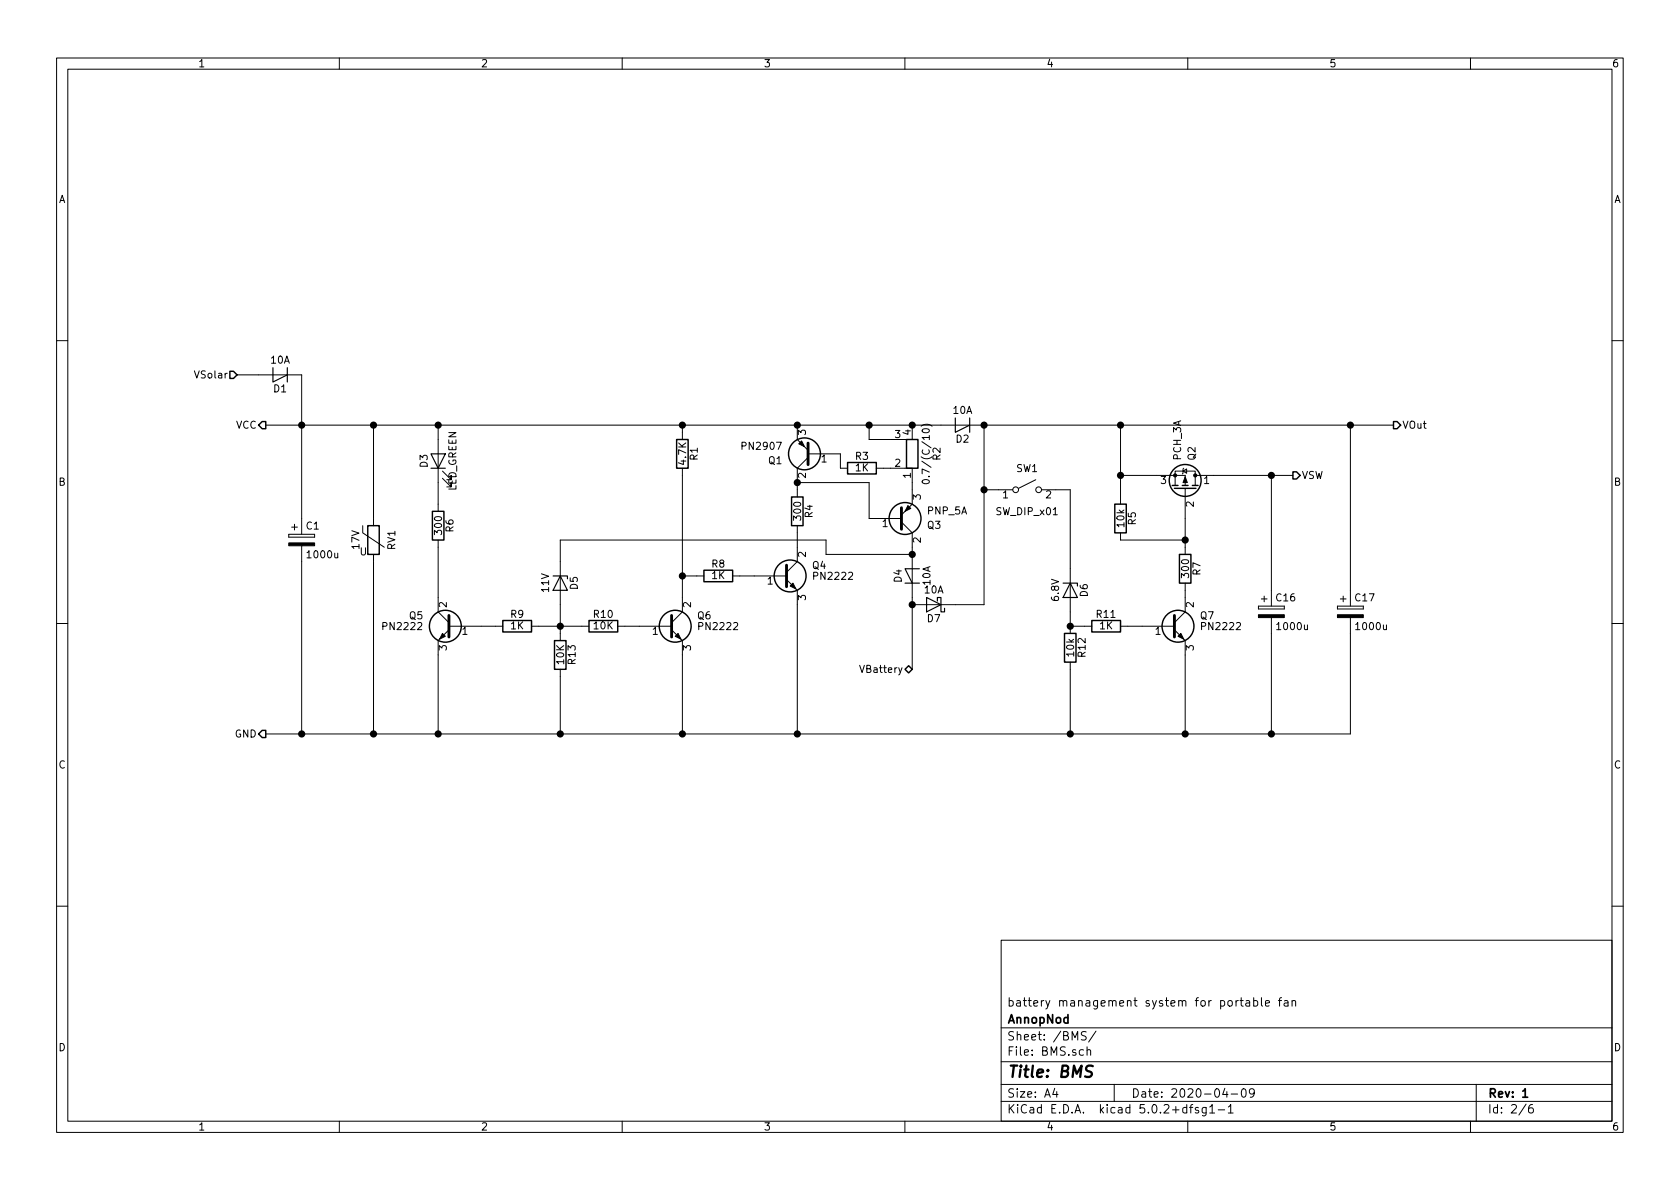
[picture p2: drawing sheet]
<svg xmlns="http://www.w3.org/2000/svg" width="297mm" height="210mm" viewBox="0 0 297 210" stroke-linecap="round" stroke-linejoin="round" font-family="sans-serif">
<g fill="none" stroke="#000" stroke-width=".18">
<path d="M10 10.3h277v189.9h-277zM12 12.2h273v186.1h-273zM60 10.3v1.9M110 10.3v1.9M160 10.3v1.9M210 10.3v1.9M260 10.3v1.9M10 60.2h2M41.9 66.3h11.4v28.2M47 75.2h199.4M66 75.2v17.8M77.5 75.2v15.2"/>
<path d="M120.6 75.2v2.5M141 75.2v2.5l1.9 1.9M153.7 75.2v2.5h7.6v-2.5M162.9 75.4a1.47 1.47 0 0 1 1.9 0M163.2 75.9a.68 .68 0 0 1 1.1 .3 .72 .72 0 0 1-1.3-.1zM174 75.2v31.7h-12.7M198.1 75.2v13.9M238.8 75.2v32M285 60.2h2M51.1 94.5v.5zM51.1 95h4.5zM51.1 94.5h4.5z"/>
<path d="M51.6 93.2h1M52.1 92.7v1M53.3 96.5v33.3M55.6 94.5v.5zM64.1 93v1.2l3.8 2.6M66 98v31.8M77.5 95.5v12.7l1.9 1.9M78.2 84.6l1.6 1.5v-.8v.8h-.8M78.2 83.3l1.6 1.5v-.7v.7h-.8M120.6 82.8v25.4l-1.9 1.9M141 93v6.3l-1.9 1.9M141 85.3h12.7v6.4h5.7"/>
<path d="M142.9 80.9l-1.9 1.9v5.1M142.9 80.3h5.7v2.5h1.3M154.9 82.8h6.4v6.3l-1.9 2M159.4 92.3l1.9 1.9v24.2M161.3 98h-15.3v-2.5h-46.9v17.8M163.1 85a.83 .83 0 0 1 1.2 .1 .67 .67 0 0 1-.6 .5 .67 .67 0 0 1-.7-.5zM174 86.6h5.1M183.1 84.8l-3 1.6M184.1 86.6h5.1v25.4M198.1 84.1h11.4v1.7M198.1 94.2v1.3h11.4M209.2 83.3l.6-.4v.8z"/>
<path d="M209.3 82.8l-.1 .1v.8l-.2 .1M209.5 86.4v.2M209.5 86.6v11.4M211.3 84.1v-.8h-3.5v2.5M211.3 84.1v1.7M211.3 84.1h17.3M224.8 84.1v23.1M10 110.3h2M79.4 111.4l-1.9 1.9v16.5M79.4 110.7h9.5M94 110.7h10.1M99.1 118.4v11.4"/>
<path d="M109.2 110.7h9.5M118.7 111.4l1.9 1.9v16.5M120.6 101.8h3.9M129.5 101.8h9.6M139.1 102.5l1.9 1.9v25.4M189.2 110.7h3.8M189.2 117.1v12.7M198.1 110.7h9.5M207.6 111.4l1.9 1.9v16.5M209.5 103.1v5.1l-1.9 1.9M222.5 107.2v.5zM222.5 107.7h4.6z"/>
<path d="M222.5 107.2h4.6zM223 105.9h1M223.5 105.4v1M224.8 109.2v20.6M227.1 107.2v.5zM236.5 107.2v.5zM236.5 107.7h4.5zM236.5 107.2h4.5zM237 105.9h1M237.5 105.4v1M238.8 109.2v20.6h-191.8M241 107.2v.5z"/>
<path d="M285 110.3h2M10 160.2h2M177 166.3h108v32h-108zM219.3 176.9h.5M219.5 176.4v1.3l.3 .2M220.3 177h.6l.1 .9M221 177.3l-.6 .1a.29 .29 0 0 0-.2 .2 .29 .29 0 0 0 .2 .3l.6-.1M221.7 177l.4-.1 .3 .3-.2 .6h-.5M221.7 176.4v1.5M223 176.4v1.3l.2 .2M223.7 177.4l.8-.1-.1-.3-.4-.1-.3 .2 .1 .7h.6M226 176.9h.6"/>
<path d="M226.6 176.4l-.4 .3v1.2M227.1 177h.6v.9M227.7 177.3l-.5 .1a.29 .29 0 0 0-.2 .2 .29 .29 0 0 0 .2 .3l.5-.1M228.4 177.1l.3-.2 .3 .1 .1 .9M228.4 176.9v1M285 160.2h2M60 198.3v1.9M110 198.3v1.9M160 198.3v1.9M177 194.8h108M177 191.8h108M177 187.8h108"/>
<path d="M177 181.8h108M186.5 192.5l-.4 1h1M186.8 193v1M191.6 185.7l-.5-.1-.3 .3 .1 .6 .2 .1 .5-.1M192 182.5l-.5-.1-.3 .3 .1 .3 .6 .3 .1 .2v.3a.62 .62 0 0 1-.8 0M192.2 185.7l.2-.1 .4 .1v.9M192.2 185.1v1.5M193.8 182.3l-1.3 2M197 191.8v3M210 198.3v1.9M210.3 195.8h.6M210.9 195.3l-.4 .2v1.3"/>
<path d="M211.9 195.9l-.4-.1-.2 .2 .1 .3 .5 .1v.3h-.6M213.3 195.8v1.2l-.3 .3h-.4M213.3 195.9l-.5-.1-.3 .3 .1 .6 .2 .1 .5-.1M213.9 195.8l.4-.5v1.5M213.9 196.8h.9M215.4 196.3h1.1M216.6 192.5l-.4 1h.9M216.9 193v1M217.2 195.8l.4-.5v1.5M217.2 196.8h.8M217.7 193.5h1.1M219.6 192.7l.4-.2a.94 .94 0 0 1 0 1.5 .82 .82 0 0 1-.4-1.3z"/>
<path d="M221.8 193.2l-.3 .3h-.3l-.3-.3v-.4l.2-.2 .4-.1 .2 .2a1.13 1.13 0 0 1-.2 1.2l-.4 .1M260 198.3v1.9M261 191.8v6.5M269.8 195.2l-1.2 2M271 195.3a.62 .62 0 0 0-.7 .7v.7l.3 .1 .4-.1 .1-.5-.1-.2-.4-.1-.3 .3"/>
<circle cx="179.6" cy="86.6" r=".51"/>
<circle cx="183.6" cy="86.6" r=".51"/>
</g>
<path d="M269.2 193l.5-.5v1.5M269.2 194h.9" fill="none" stroke="#000" stroke-width=".3"/>
<path d="M193.2 188.5l-.7-.1-.3 .2a.46 .46 0 0 0 .2 .8 .65 .65 0 0 1 .7 .5l-.2 .4a.87 .87 0 0 1-1.1 0" fill="none" stroke="#000" stroke-width=".41"/>
<g fill="#000" stroke="#000" stroke-width=".18">
<path d="M141.7 78l.5 1-1-.5zM51.1 96h4.5v.5h-4.5zM160.5 89.4l.5 .5-1 .5zM209.5 84.3l.4 1h-.7zM78.2 112l.5 .5-1 .5zM119.4 112.5l.5-.5 .5 1zM139.7 103.6l.5-.5 .5 1zM208.3 112.5l.5-.5 .5 1zM222.5 108.7h4.6v.5h-4.6zM236.5 108.7h4.5v.5h-4.5z"/>
<circle cx="207.8" cy="84.1" r=".28"/>
<circle cx="211.3" cy="84.1" r=".28"/>
</g>
<g fill="none" stroke="#000" stroke-width=".25">
<path d="M40.6 65.7h.7l.6 .6-.6 .6h-.7zM46.4 74.5h.6v1.3h-.6l-.7-.6zM119.6 77.7h2.1v5.1h-2.1zM160.3 77.7h2v5.1h-2zM246.4 74.5h.6l.6 .7-.6 .6h-.6zM65 93h2.1v5h-2.1zM76.5 90.4h2v5.1h-2zM140 87.9h2v5.1h-2zM149.9 81.8h5v2h-5zM197.1 89.1h2v5.1h-2zM207.3 85.8h1M207.6 86.4h3.9"/>
<path d="M208.5 98h2.1v5.1h-2.1zM209 85.8h1.1M210.8 85.8h1M228.6 83.4h.6l.7 .7-.7 .6h-.6zM88.9 109.7h5.1v2.1h-5.1zM98 113.3h2.1v5.1h-2.1zM104.1 109.7h5.1v2.1h-5.1zM124.5 100.8h5v2.1h-5zM160.7 117.7l.6 .7-.6 .6-.7-.6zM188.2 112h2v5.1h-2zM193 109.7h5.1v2.1h-5.1zM46.4 129.2h.6v1.2h-.6l-.7-.6z"/>
<circle cx="142.2" cy="80.3" r="2.82"/>
<circle cx="160" cy="91.7" r="2.82"/>
<circle cx="209.5" cy="85" r="2.82"/>
<circle cx="78.7" cy="110.7" r="2.82"/>
<circle cx="119.4" cy="110.7" r="2.82"/>
<circle cx="139.7" cy="101.8" r="2.82"/>
<circle cx="208.3" cy="110.7" r="2.82"/>
</g>
<g fill="none" stroke="#000" stroke-width=".2">
<path d="M48.3 65v2.6l2.5-1.3M50.8 65v2.6M168.9 73.9v2.5l2.5-1.2M171.4 73.9v2.5M76.2 80.3h2.5l-1.2 2.5zM76.2 82.8h2.5M97.8 101.8h2.5v.6M99.1 101.8l1.2 2.6h-2.5zM160 103.1h2.6M162.6 100.6h-2.6l1.3 2.5M163.8 105.7l2.6 1.2-2.6 1.3zM165.7 106.3v-.6h.7v2.5h.6v-.6"/>
<path d="M188 103.1h2.5v.5M189.2 103.1l1.3 2.6h-2.5z"/>
</g>
<path d="M142.9 78.4v3.8M139.1 99.9v3.9M159.4 89.8v3.8M79.4 108.8v3.8M118.7 108.8v3.8M207.6 108.8v3.8" fill="none" stroke="#000" stroke-width=".51"/>
<g fill="#000" stroke="#000" stroke-width=".25">
<circle cx="53.3" cy="75.2" r=".51"/>
<circle cx="66" cy="75.2" r=".51"/>
<circle cx="77.5" cy="75.2" r=".51"/>
<circle cx="120.7" cy="75.2" r=".51"/>
<circle cx="141" cy="75.2" r=".51"/>
<circle cx="153.7" cy="75.2" r=".51"/>
<circle cx="161.3" cy="75.2" r=".51"/>
<circle cx="174" cy="75.2" r=".51"/>
<circle cx="198.1" cy="75.2" r=".51"/>
<circle cx="238.8" cy="75.2" r=".51"/>
<circle cx="141" cy="85.3" r=".51"/>
<circle cx="161.3" cy="98" r=".51"/>
<circle cx="174" cy="86.6" r=".51"/>
<circle cx="198.1" cy="84.1" r=".51"/>
<circle cx="209.6" cy="95.5" r=".51"/>
<circle cx="224.8" cy="84.1" r=".51"/>
<circle cx="99.1" cy="110.7" r=".51"/>
<circle cx="120.7" cy="101.8" r=".51"/>
<circle cx="161.3" cy="106.9" r=".51"/>
<circle cx="189.2" cy="110.7" r=".51"/>
<circle cx="53.3" cy="129.8" r=".51"/>
<circle cx="66" cy="129.8" r=".51"/>
<circle cx="77.5" cy="129.8" r=".51"/>
<circle cx="99.1" cy="129.8" r=".51"/>
<circle cx="120.7" cy="129.8" r=".51"/>
<circle cx="141" cy="129.8" r=".51"/>
<circle cx="189.2" cy="129.8" r=".51"/>
<circle cx="209.6" cy="129.8" r=".51"/>
<circle cx="224.8" cy="129.8" r=".51"/>
</g>
<text font-size="2.8" x="178" y="190.5">Title: BMS</text>
<g font-size="2.1">
<text x="178" y="178">battery management system for portable fan</text>
<text x="178" y="184">Sheet: /BMS/</text>
<text x="178" y="181">AnnopNod</text>
<text x="178" y="186.7">File: BMS.sch</text>
<text x="178" y="196.9">KiCad E.D.A. kicad 5.0.2+dfsg1-1</text>
<text x="178" y="194.1">Size: A4</text>
<text x="200" y="194.1">Date: 2020-04-09</text>
<text x="263" y="194.1">Rev: 1</text>
<text x="263" y="196.9">Id: 2/6</text>
</g>
<g font-size="1.8">
<text x="35" y="11.9">1</text>
<text x="85" y="11.9">2</text>
<text x="135" y="11.9">3</text>
<text x="185" y="11.9">4</text>
<text x="235" y="11.9">5</text>
<text x="285" y="11.9">6</text>
<text x="10.4" y="35.9">A</text>
<text x="285.4" y="35.9">A</text>
<text x="47.9" y="64.3">10A</text>
<text x="34.8" y="66.9">VSolar</text>
<text x="48.4" y="69.4">D1</text>
<text x="41.7" y="75.8">VCC</text>
<text x="142.5" y="76.9" transform="rotate(-90 142.5 76.9)">3</text>
<text x="158.3" y="77.5">3</text>
<text x="161" y="76.9" transform="rotate(-90 161 76.9)">4</text>
<text x="168.6" y="73.2">10A</text>
<text x="247.9" y="75.8">VOut</text>
<text x="75.6" y="82.6" transform="rotate(-90 75.6 82.6)">D3</text>
<text x="121.3" y="82.1" transform="rotate(-90 121.3 82.1)">4.7K</text>
<text x="123.4" y="81.4" transform="rotate(-90 123.4 81.4)">R1</text>
<text x="131.4" y="79.5">PN2907</text>
<text x="135.9" y="82.1">Q1</text>
<text x="145.2" y="81.8">1</text>
<text x="151.3" y="81.3">R3</text>
<text x="151.3" y="83.4">1K</text>
<text x="158.3" y="82.5">2</text>
<text x="166.3" y="81.4" transform="rotate(-90 166.3 81.4)">R2</text>
<text x="169.1" y="78.3">D2</text>
<text x="179.7" y="83.5">SW1</text>
<text x="208.8" y="81.4" transform="rotate(-90 208.8 81.4)">PCH_3A</text>
<text x="211.4" y="81.4" transform="rotate(-90 211.4 81.4)">Q2</text>
<text x="10.4" y="85.9">B</text>
<text x="80.7" y="86.9" transform="rotate(-90 80.7 86.9)">LED_GREEN</text>
<text x="142.5" y="84.6" transform="rotate(-90 142.5 84.6)">2</text>
<text x="161" y="84.6" transform="rotate(-90 161 84.6)">1</text>
<text x="162.8" y="88.4" transform="rotate(-90 162.8 88.4)">3</text>
<text x="164.4" y="84.2" transform="rotate(-90 164.4 84.2)">0.7/(C/10)</text>
<text x="177.3" y="88.1">1</text>
<text x="184.9" y="88.1">2</text>
<text x="205.3" y="85.6">3</text>
<text x="211.1" y="89.6" transform="rotate(-90 211.1 89.6)">2</text>
<text x="212.9" y="85.6">1</text>
<text x="230.1" y="84.7">VSW</text>
<text x="285.4" y="85.9">B</text>
<text x="54.2" y="93.6">C1</text>
<text x="78.2" y="94.4" transform="rotate(-90 78.2 94.4)">300</text>
<text x="80.2" y="94.1" transform="rotate(-90 80.2 94.1)">R6</text>
<text x="141.7" y="91.9" transform="rotate(-90 141.7 91.9)">300</text>
<text x="143.7" y="91.5" transform="rotate(-90 143.7 91.5)">R4</text>
<text x="156" y="93.2">1</text>
<text x="162.8" y="96" transform="rotate(-90 162.8 96)">2</text>
<text x="164" y="93.5">Q3</text>
<text x="164" y="91">PNP_5A</text>
<text x="176.3" y="91.1">SW_DIP_x01</text>
<text x="198.8" y="93.2" transform="rotate(-90 198.8 93.2)">10k</text>
<text x="200.8" y="92.8" transform="rotate(-90 200.8 92.8)">R5</text>
<text x="54.6" y="98.7">1000u</text>
<text x="63.6" y="97.1" transform="rotate(-90 63.6 97.1)">17V</text>
<text x="63.6" y="98.2">U</text>
<text x="69.9" y="97.2" transform="rotate(-90 69.9 97.2)">RV1</text>
<text x="125.9" y="100.4">R8</text>
<text x="142.5" y="98.5" transform="rotate(-90 142.5 98.5)">2</text>
<text x="143.7" y="100.6">Q4</text>
<text x="212.3" y="101.7" transform="rotate(-90 212.3 101.7)">R7</text>
<text x="79" y="107.4" transform="rotate(-90 79 107.4)">2</text>
<text x="97.1" y="104.7" transform="rotate(-90 97.1 104.7)">11V</text>
<text x="102.2" y="104.2" transform="rotate(-90 102.2 104.2)">D5</text>
<text x="122.2" y="107.4" transform="rotate(-90 122.2 107.4)">2</text>
<text x="125.9" y="102.4">1K</text>
<text x="135.7" y="103.4">1</text>
<text x="142.5" y="106.1" transform="rotate(-90 142.5 106.1)">3</text>
<text x="144.1" y="102.5">PN2222</text>
<text x="159.4" y="103" transform="rotate(-90 159.4 103)">D4</text>
<text x="163.5" y="104.9">10A</text>
<text x="164.5" y="103.5" transform="rotate(-90 164.5 103.5)">10A</text>
<text x="187.2" y="106.2" transform="rotate(-90 187.2 106.2)">6.8V</text>
<text x="192.3" y="105.5" transform="rotate(-90 192.3 105.5)">D6</text>
<text x="210.2" y="102" transform="rotate(-90 210.2 102)">300</text>
<text x="211.1" y="107.4" transform="rotate(-90 211.1 107.4)">2</text>
<text x="225.7" y="106.3">C16</text>
<text x="239.7" y="106.3">C17</text>
<text x="67.9" y="111.4">PN2222</text>
<text x="72.4" y="109.5">Q5</text>
<text x="81.7" y="112.3">1</text>
<text x="90.3" y="109.3">R9</text>
<text x="90.3" y="111.3">1K</text>
<text x="105" y="109.3">R10</text>
<text x="105" y="111.3">10K</text>
<text x="115.4" y="112.3">1</text>
<text x="123.4" y="109.5">Q6</text>
<text x="123.8" y="111.4">PN2222</text>
<text x="164" y="110">D7</text>
<text x="193.9" y="109.3">R11</text>
<text x="194.5" y="111.3">1K</text>
<text x="204.3" y="112.3">1</text>
<text x="212.3" y="109.5">Q7</text>
<text x="212.7" y="111.4">PN2222</text>
<text x="226" y="111.4">1000u</text>
<text x="240" y="111.4">1000u</text>
<text x="79" y="115" transform="rotate(-90 79 115)">3</text>
<text x="99.7" y="117.4" transform="rotate(-90 99.7 117.4)">10K</text>
<text x="101.8" y="117.4" transform="rotate(-90 101.8 117.4)">R13</text>
<text x="122.2" y="115" transform="rotate(-90 122.2 115)">3</text>
<text x="152.5" y="119">VBattery</text>
<text x="189.9" y="116" transform="rotate(-90 189.9 116)">10k</text>
<text x="191.9" y="116.1" transform="rotate(-90 191.9 116.1)">R12</text>
<text x="211.1" y="115" transform="rotate(-90 211.1 115)">3</text>
<text x="41.5" y="130.4">GND</text>
<text x="10.4" y="135.9">C</text>
<text x="285.4" y="135.9">C</text>
<text x="10.4" y="185.9">D</text>
<text x="285.4" y="185.9">D</text>
<text x="35" y="199.9">1</text>
<text x="85" y="199.9">2</text>
<text x="135" y="199.9">3</text>
<text x="185" y="199.9">4</text>
<text x="235" y="199.9">5</text>
<text x="285" y="199.9">6</text>
</g>
</svg>
